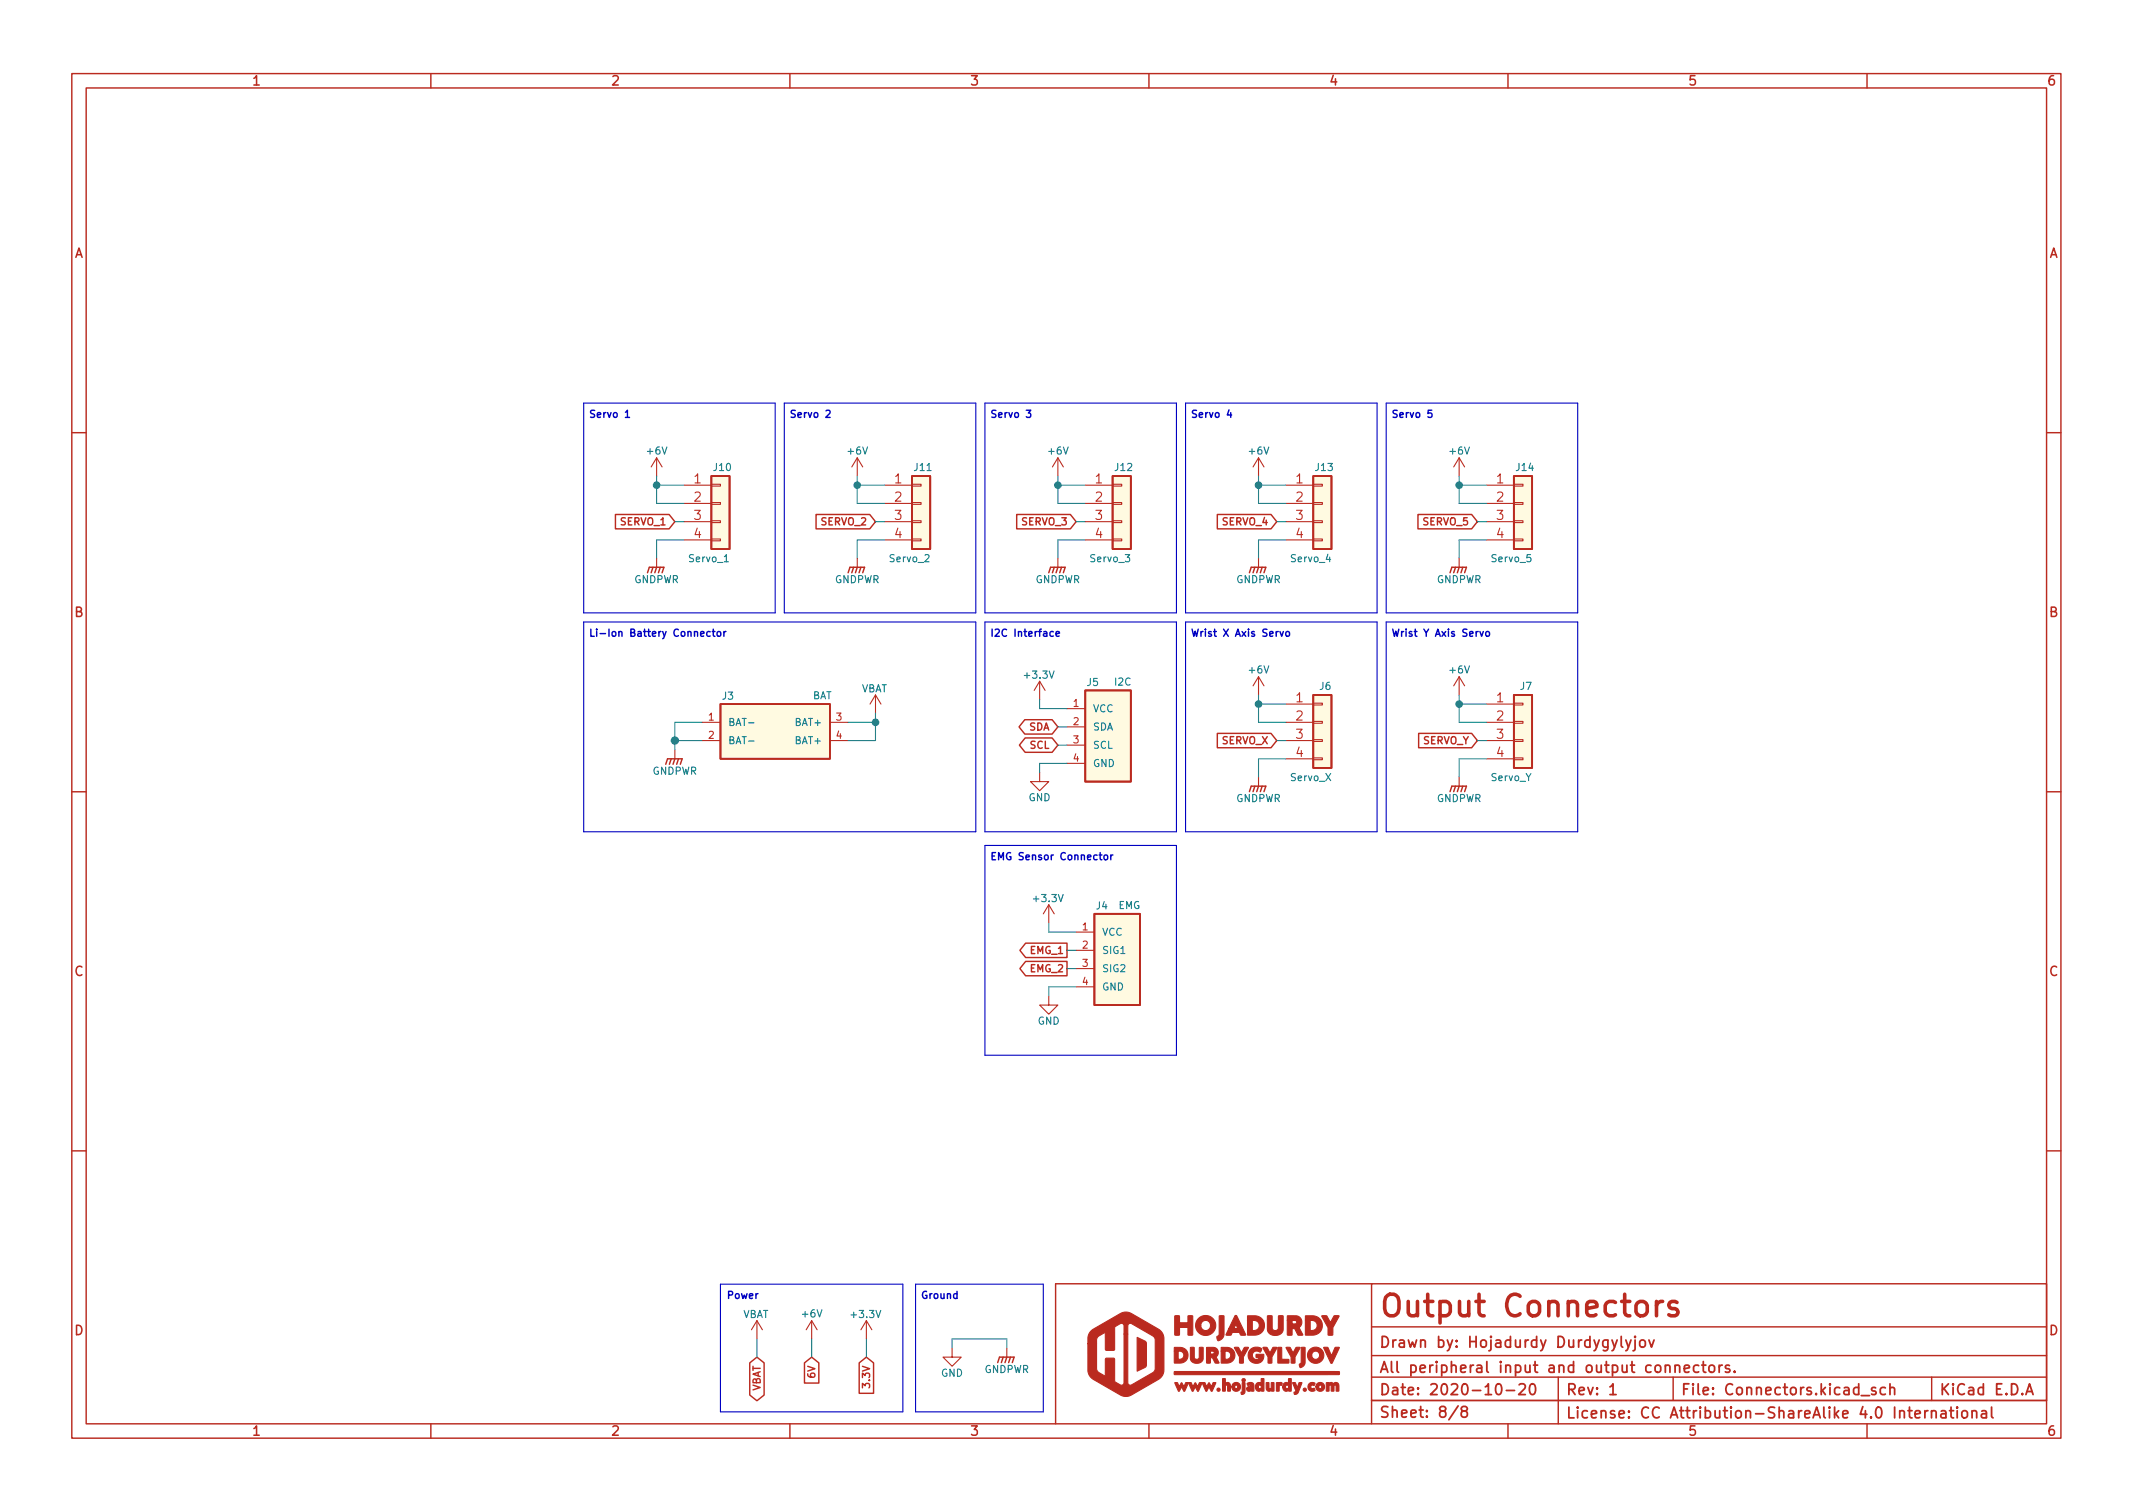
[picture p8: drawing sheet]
<svg xmlns="http://www.w3.org/2000/svg" width="297mm" height="210mm" viewBox="0 0 297 210" stroke-linecap="round" stroke-linejoin="round" font-family="sans-serif">
<g fill="none" stroke="#ba2a1f" stroke-width=".2">
<path d="M10 10.2h277v190.1h-277zM12 12.2h273v186.1h-273zM60 10.2v2M110 10.2v2M160 10.2v2M210 10.2v2M260 10.2v2M10 60.2h2M85.7 71.6h7.5l.8 1-.8 1h-7.5zM90.2 79.8l.2-.8h2.1l-.3 .8M90.9 79l-.2 .8M91.4 79l-.2 .8"/>
<path d="M91.9 79l-.2 .8M113.6 71.6h7.5l.8 1-.8 1h-7.5zM118.1 79.8l.3-.8h2l-.3 .8M118.9 79l-.3 .8M119.4 79l-.3 .8M119.9 79l-.3 .8M141.6 71.6h7.5l.8 1-.8 1h-7.5zM146 79.8l.3-.8h2l-.2 .8M146.8 79l-.2 .8M147.3 79l-.2 .8M147.8 79l-.2 .8M169.5 71.6h7.5l.8 1-.8 1h-7.5z"/>
<path d="M174 79.8l.2-.8h2.1l-.3 .8M174.8 79l-.3 .8M175.3 79l-.3 .8M175.8 79l-.3 .8M197.5 71.6h7.4l.8 1-.8 1h-7.4zM201.9 79.8l.3-.8h2l-.2 .8M202.7 79l-.3 .8M203.2 79l-.3 .8M203.7 79l-.2 .8M285 60.2h2M10 110.2h2M92.7 106.4l.3-.7h2l-.3 .7"/>
<path d="M93.5 105.7l-.3 .7M94 105.7l-.3 .7M94.5 105.7l-.3 .7M142.7 100.2h3.8l.8 1-.8 1h-3.8l-.8-1zM142.8 102.8h3.7l.8 1-.8 1h-3.7l-.8-1zM169.5 102.1h7.5l.8 1-.8 1h-7.5zM174 110.2l.2-.7h2.1l-.3 .7M174.8 109.5l-.3 .7M175.3 109.5l-.3 .7M175.8 109.5l-.3 .7M197.6 102.1h7.3l.8 1-.8 1h-7.3zM201.9 110.2l.3-.7h2l-.2 .7"/>
<path d="M202.7 109.5l-.3 .7M203.2 109.5l-.3 .7M203.7 109.5l-.2 .7M285 110.2h2M142.8 131.3h5.8v2h-5.8l-.8-1zM142.8 133.9h5.8v2h-5.8l-.8-1zM10 160.2h2M191 178.8h94v16.2h-94zM191 178.8h-44v19.5M285 160.2h2M60 198.3v2M104.4 189.8l1-.8 1 .8v4.4l-1 .8-1-.8z"/>
<path d="M110 198.3v2M112 189.8l1-.8 1 .8v2.8h-2zM119.6 189.8l1-.8 1.1 .8v4.2h-2.1zM138.9 189.7l.3-.7h2l-.2 .7M139.7 189l-.3 .7M140.2 189l-.2 .7M140.7 189l-.2 .7M160 198.3v2M191 188.8h94M191 184.8h94M191 195h94M191 191.8h94"/>
<path d="M191 195v3.3M210 198.3v2M217 191.8v6.5M233 191.8v3.2M260 198.3v2M269 191.8v3.2"/>
</g>
<g fill="none" stroke="#ba2a1f" stroke-width=".25">
<path d="M99.1 66.3h2.5v10.1h-2.5zM127 66.3h2.5v10.1h-2.5zM154.9 66.3h2.6v10.1h-2.6zM182.9 66.3h2.5v10.1h-2.5zM210.8 66.3h2.6v10.1h-2.6zM100.3 98h15.3v7.7h-15.3zM151.1 96.1h6.4v12.7h-6.4zM182.9 96.8h2.5v10.1h-2.5zM210.8 96.8h2.6v10.1h-2.6zM152.4 127.2h6.3v12.7h-6.3zM203.1 195.8l-1.3 1.9M203.8 196.5l-.2-.1a.31 .31 0 0 1-.1-.3 .31 .31 0 0 1 .3-.3l.4 .1a.31 .31 0 0 1 .1 .3 .31 .31 0 0 1-.2 .3h-.3l-.3 .3 .1 .4 .2 .1h.3l.2-.3v-.4l-.2-.1"/>
<path d="M208.5 192.8a.36 .36 0 0 1 .6 .2 .77 .77 0 0 1-.5 1.2 1 1 0 0 1-.1-1.4zM209.8 193.6h1.1M211.6 192.8l.2-.1 .5 .1a.41 .41 0 0 1 0 .5l-.8 .9h.9M213.1 192.8a.36 .36 0 0 1 .4-.1 .36 .36 0 0 1 .3 .3 .77 .77 0 0 1-.5 1.2 .91 .91 0 0 1-.2-1.4zM224.2 193.1l.4-.4v1.5M224.2 194.2h.9M224.5 186.6l.3 1M225.2 186.6l-.5 1.3-.2 .2M225.8 186.1v1.3l.2 .2M226.4 186.6l.4 1M227.1 186.6l-.5 1.3-.2 .2M227.7 186.6v1.3l-.1 .1-.2 .1"/>
<path d="M227.7 186.1l-.1 .1h.1h.1l-.1-.1v.1M228.5 186.7a.41 .41 0 0 1 .6 .2v.4a.41 .41 0 0 1-.4 .3 .41 .41 0 0 1-.4-.3v-.4zM229.6 186.6l.4 1 .3-1M231.9 190.2a.37 .37 0 0 1 .7 .1v.8M231.9 190.1v1M233.3 190.2a.37 .37 0 0 1 .6 .1v.8M233.3 190.1v1M234.6 190.6l.7-.2-.1-.2-.4-.1-.2 .2v.7l.2 .1 .4-.1M236.6 190.2l-.5-.1-.3 .3v.4l.2 .2 .1 .1 .5-.1M237 190.1h.6M237.2 189.6v1.3l.1 .1 .3 .1M238.1 190.2a.41 .41 0 0 1 .4-.1 .41 .41 0 0 1 .3 .3v.4a.41 .41 0 0 1-.4 .3 .41 .41 0 0 1-.4-.3z"/>
<path d="M239.4 190.1v1M239.8 190.1l-.2 .1-.2 .2M240.8 190.2l-.3-.1-.2 .2v.2l.5 .2 .1 .1-.1 .2-.1 .1-.4-.1M241.6 190.9v.1v.1l-.1-.1 .1-.1v.2M259.2 194.3h1.1M261.2 193.3l-.4-.1-.2 .2 .1 .2 .5 .2 .1 .1-.1 .2-.1 .1-.5-.1M262.6 193.3l-.5-.1-.3 .3v.4l.2 .2 .1 .1 .5-.1M263.2 193.3a.37 .37 0 0 1 .6 .1v.8M263.2 192.7v1.5M266.7 196.9l.7-.1-.1-.3-.4-.1-.2 .2 .1 .8h.1h.4M268.1 196.4v1M268.5 196.4l-.3 .1-.1 .2"/>
<path d="M269 196.6a.37 .37 0 0 1 .6 0v.8M269 196.4v1M270.3 196.5l.2-.1 .4 .1 .1 .9M271 196.8l-.5 .1a.29 .29 0 0 0-.2 .2 .29 .29 0 0 0 .2 .3h.5M271.5 196.4h.6M271.7 195.9v1.3l.1 .2h.3M272.6 195.9l-.1 .1 .1 .1v-.1v-.1v.2M272.6 196.4v1M273.3 196.5a.41 .41 0 0 1 .7 .2v.4a.41 .41 0 0 1-.4 .3 .41 .41 0 0 1-.4-.3v-.4zM274.6 196.6a.37 .37 0 0 1 .7 0v.8M274.6 196.4v1M276 196.5l.1-.1 .5 .1v.9"/>
<path d="M276.6 196.8l-.5 .1a.29 .29 0 0 0-.2 .2 .29 .29 0 0 0 .2 .3h.5M277.3 195.9v1.3l.3 .2M282.1 194.2l.5-1.5 .5 1.5M282.3 193.8h.7"/>
</g>
<path d="M228.1 181.4a.81 .81 0 0 1 1.3 .4v.8a.81 .81 0 0 1-.8 .6 .81 .81 0 0 1-.8-.6v-.8zM230.7 181.2v2M231.5 181.2a.77 .77 0 0 0-.8 .6M233.5 181.4l-.2-.2h-.5l-.3 .2-.1 .2 .1 .5 1 .3 .2 .2-.2 .5-.2 .1h-.6l-.3-.1" fill="none" stroke="#ba2a1f" stroke-width=".5"/>
<g fill="#ba2a1f" stroke="#ba2a1f" stroke-width=".15">
<path d="M152 185.3l4.1-2.4 .7-.2 .7 .2 3.9 2.2a1.57 1.57 0 0 1 .7 1.5v4.3a2.4 2.4 0 0 1-1.5 1.6l-3.1 1.8-.9 .1-.6-.1-3.7-2.2a1.56 1.56 0 0 1-.8-1.2v-3.8h1.2v3.5l.1 .3 .3 .2 .8 .4v-2.3l.1-.1h1.2v3.2l.7 .5a.37 .37 0 0 0 .4 0 .37 .37 0 0 0 .2-.4v-6.6h.6v6.8a.47 .47 0 0 0 .8 .1l2.6-1.6 .3-.3 .1-4.2-.1-.3-.2-.3-3.1-1.7a.36 .36 0 0 0-.4 .4v1.1h-.6v-1.2a.49 .49 0 0 0-.8-.1l-.5 .3v3.1l-.1 .1h-1l-.2-.1v-2.3l-1 .6-.2 .3v.6h-1.2v-.5a1.58 1.58 0 0 1 .5-1.3z"/>
<path d="M173 192.5h.4v1.3a.32 .32 0 0 1-.2 .3 .32 .32 0 0 1-.4-.1v-.1l.2-.2z"/>
<path d="M180 192.5h.4l.3 .7 .2-.7h.2a.14 .14 0 0 1 .2 .1 .14 .14 0 0 1-.1 .1l-.3 .9a.46 .46 0 0 1-.7 .5 .24 .24 0 0 1 .2-.4z"/>
<path d="M163.6 192.5h.2a.6 .6 0 0 1 .4 .6l.3-.6 .4 .6 .1-.3a.27 .27 0 0 1 .2-.3 .27 .27 0 0 1 .3 .1l-.4 .8a.26 .26 0 0 1-.2 .3l-.4-.6-.1 .3a.29 .29 0 0 1-.3 .3z"/>
<path d="M165.5 192.5h.4l.2 .6 .3-.6 .4 .6 .1-.3a.27 .27 0 0 1 .2-.3 .27 .27 0 0 1 .3 .1l-.4 .8a.25 .25 0 0 1-.2 .3l-.3-.6-.2 .3a.29 .29 0 0 1-.3 .3z"/>
<path d="M167.4 192.5h.2a.61 .61 0 0 1 .4 .6l.3-.6 .4 .6 .1-.3a.27 .27 0 0 1 .2-.3 .27 .27 0 0 1 .3 .1l-.3 .8a.25 .25 0 0 1-.3 .3l-.3-.6-.3 .6a.19 .19 0 0 1-.2 0 .19 .19 0 0 1-.1-.2z"/>
<path d="M171.7 192.7a.61 .61 0 0 1 1 .1 .61 .61 0 0 1-.4 .9 .61 .61 0 0 1-.8-.6h.4a.21 .21 0 0 0 .3 .2 .21 .21 0 0 0 .1-.4 .22 .22 0 0 0-.4 .2h-.4z"/>
<path d="M173.7 192.6a.54 .54 0 0 1 .7-.1 .54 .54 0 0 1 .2 .6v.3a.2 .2 0 0 1-.1 .3 .2 .2 0 0 1-.2-.1l-.1 .1a.34 .34 0 0 1-.4 0 .34 .34 0 0 1-.2-.4l.5 .1 .1-.1v-.1l-.6 .1 .2-.2 .4-.1-.1-.2-.3 .1z"/>
<path d="M175.6 192h.4v1.6l-.1 .1a.17 .17 0 0 1-.2 0 .17 .17 0 0 1-.1-.1 .48 .48 0 0 1-.5 .1 .48 .48 0 0 1-.3-.6h.4a.22 .22 0 0 0 .3 .2 .22 .22 0 0 0 .1-.4 .22 .22 0 0 0-.4 .2h-.4a.48 .48 0 0 1 .3-.5 .48 .48 0 0 1 .5 .1z"/>
<path d="M176.3 192.5h.4v.8l.2 .1 .1-.2v-.7h.4v1.2h-.3v-.2a.44 .44 0 0 1-.6 .1 .44 .44 0 0 1-.2-.5z"/>
<path d="M179.4 192h.4v1.6l-.1 .1a.17 .17 0 0 1-.2 0 .17 .17 0 0 1 0-.1 .48 .48 0 0 1-.6 .1 .48 .48 0 0 1-.3-.6h.4a.22 .22 0 0 0 .3 .2 .22 .22 0 0 0 .1-.4 .22 .22 0 0 0-.4 .2h-.4a.48 .48 0 0 1 .3-.5 .48 .48 0 0 1 .5 .1z"/>
<path d="M182.3 192.7a.45 .45 0 0 1 .4-.3 .45 .45 0 0 1 .4 .3 .21 .21 0 0 1-.1 .2 .21 .21 0 0 1-.3 0 .27 .27 0 0 0-.1 .4 .27 .27 0 0 0 .4 0 .26 .26 0 0 1 .1 .4 .26 .26 0 0 1-.4 0 .63 .63 0 0 1-.5-.4 .63 .63 0 0 1 .1-.6z"/>
<path d="M183.4 192.7a.62 .62 0 0 1 1 .1 .62 .62 0 0 1-.4 .9 .62 .62 0 0 1-.7-.6h.3a.22 .22 0 0 0 .4 .2 .22 .22 0 0 0 0-.4 .22 .22 0 0 0-.4 .1l-.3 .1z"/>
<path d="M170.3 192h.3v.7a.43 .43 0 0 1 .6-.1 .43 .43 0 0 1 .1 .5v.6h-.3v-.7a.17 .17 0 0 0-.3-.1 .17 .17 0 0 0-.1 .2v.6h-.3z"/>
<path d="M177.7 192.6l.4-.1v.2a.23 .23 0 0 1 .3-.2 .23 .23 0 0 1 .2 .3 .23 .23 0 0 1-.4 .1l-.1 .8h-.3z"/>
<path d="M184.7 192.5h.3l.1 .2a.34 .34 0 0 1 .6 0 .48 .48 0 0 1 .6-.1 .48 .48 0 0 1 .2 .6l-.1 .5h-.3v-.6a.17 .17 0 0 0-.1-.2 .17 .17 0 0 0-.2 .1v.7h-.1h-.3v-.7a.16 .16 0 0 0-.2-.1 .16 .16 0 0 0-.1 .2v.5a.2 .2 0 0 1-.2 .1 .2 .2 0 0 1-.2-.1z"/>
<path d="M163.5 191h22.9h.1v.2v.2h-.2h-22.7z"/>
<path d="M181.2 187.6l.6 .1-.1 2.1a.56 .56 0 0 1-.7 .5 .48 .48 0 0 1 .2-.6z"/>
<path d="M184.3 187.6h.6l.5 1.2 .5-1.2h.6l-.8 1.9a.26 .26 0 0 1-.3 .3z"/>
<path d="M165.8 187.6h.3a.17 .17 0 0 1 .2 0 .17 .17 0 0 1 0 .2v1.3a.36 .36 0 0 0 .5 .2 .36 .36 0 0 0 .2-.4v-1.3h.5l.1 1.6a.91 .91 0 0 1-1 .6 .91 .91 0 0 1-.8-.8z"/>
<path d="M174.1 187.9a1.09 1.09 0 0 1 1.6 0 .25 .25 0 0 1-.1 .3 .25 .25 0 0 1-.3 0 .58 .58 0 0 0-.8 .1 .58 .58 0 0 0 .1 .8 .58 .58 0 0 0 .8-.1h-.5l.1-.4h1a1.09 1.09 0 0 1-1.2 1.2 1.09 1.09 0 0 1-.9-1.4z"/>
<path d="M182.4 187.9a1.13 1.13 0 0 1 1.8 .2 1.13 1.13 0 0 1-.7 1.7 1.13 1.13 0 0 1-1.4-1.1h.6a.55 .55 0 0 0 .8 .5 .55 .55 0 0 0 0-.9 .55 .55 0 0 0-.8 .3v.1h-.6l.1-.4z"/>
<path d="M168 187.6h1a.78 .78 0 0 1 .6 .6 .78 .78 0 0 1-.2 .8l.3 .6a.17 .17 0 0 1 0 .2 .17 .17 0 0 1-.2 0h-.3l-.4-.7h-.2v.7h-.6v-1.3h.8a.22 .22 0 0 0 .3-.2 .22 .22 0 0 0-.4-.2h-.1v.4h-.6z"/>
<path d="M171.9 187.6h.6l.4 .8 .4-.8h.3a.16 .16 0 0 1 .3 .1 .15 .15 0 0 1-.1 .2l-.3 .4a1.49 1.49 0 0 0-.3 1.4l-.1 .1h-.5a1.85 1.85 0 0 0-.5-1.7z"/>
<path d="M175.9 187.6h.5l.5 .8 .4-.8h.3a.15 .15 0 0 1 .2 .1 .15 .15 0 0 1-.1 .2l-.2 .4a1.49 1.49 0 0 0-.4 1.4l-.1 .1h-.4a1.85 1.85 0 0 0-.5-1.7z"/>
<path d="M179.1 187.6h.6l.4 .8 .4-.8h.3a.16 .16 0 0 1 .3 .1 .15 .15 0 0 1-.2 .2l-.2 .4a1.49 1.49 0 0 0-.4 1.4v.1h-.5a1.77 1.77 0 0 0-.5-1.7z"/>
<path d="M163.5 187.6h.9a1.11 1.11 0 0 1 1 1.3 1.11 1.11 0 0 1-1.3 .9h-.6v-1.7h.6v1.2h.1a.57 .57 0 0 0 .7-.6 .57 .57 0 0 0-.7-.6h-.7z"/>
<path d="M170.1 187.6h.8a1.11 1.11 0 0 1 1.1 1.3 1.11 1.11 0 0 1-1.4 .9h-.5v-1.7h.5v1.2h.2a.57 .57 0 0 0 .6-.6 .57 .57 0 0 0-.7-.6h-.6z"/>
<path d="M178 187.6h.5v1.7h1v.5h-1.5z"/>
<path d="M169.8 183.2l.7 .1v2.5a.81 .81 0 0 1-.9 .8 .43 .43 0 0 1 .1-.7z"/>
<path d="M166.9 183.6a1.4 1.4 0 0 1 2.2 .3 1.4 1.4 0 0 1-.8 2 1.4 1.4 0 0 1-1.8-1.3h.7a.68 .68 0 0 0 1 .5 .68 .68 0 0 0 .1-1.1 .68 .68 0 0 0-1.1 .5v.1h-.7a1.34 1.34 0 0 1 .4-1z"/>
<path d="M176.5 183.2h.7v1.8a.44 .44 0 0 0 .4 .3 .44 .44 0 0 0 .4-.4v-1.7h.6l.1 2a1.15 1.15 0 0 1-1.2 .8 1.15 1.15 0 0 1-1-.9z"/>
<path d="M163.6 183.2l.7 .1v.9h1.1v-1h.7v2.7h-.7v-1.1h-1.1v1.1h-.7z"/>
<path d="M172 183.2a.28 .28 0 0 1 .4 .3l1 2.2a.16 .16 0 0 1 .1 .2 .16 .16 0 0 1-.3 0h-.4l-.2-.4h-1l-.2 .4h-.5a.14 .14 0 0 1-.2-.1 .14 .14 0 0 1 .1-.1l.3-.7h1.3l-.3-.6-.3 .6h-.7z"/>
<path d="M179.3 183.2h.9a.91 .91 0 0 1 1 .5 .91 .91 0 0 1-.3 1.1l.4 .9a.13 .13 0 0 1 .1 .1 .13 .13 0 0 1-.1 .1h-.6l-.4-.9h-.4v.9h-.6v-2h.6v.4h.3a.26 .26 0 0 0 .4-.1 .26 .26 0 0 0-.3-.3h-1z"/>
<path d="M184.1 183.2h.7l.5 1 .5-1h.5a.13 .13 0 0 1 .2 .1 .13 .13 0 0 1-.1 .1l-.3 .6a1.93 1.93 0 0 0-.5 1.8l-.1 .1h-.5a2.2 2.2 0 0 0-.6-2z"/>
<path d="M173.7 183.2h1.2a1.38 1.38 0 0 1 1.2 1.7 1.38 1.38 0 0 1-1.8 1h-.6v-2h.7v1.4a.75 .75 0 0 0 1-.8 .7 .7 0 0 0-.8-.6h-.9z"/>
<path d="M181.8 183.2h1.1a1.38 1.38 0 0 1 1.2 1.7 1.38 1.38 0 0 1-1.7 1h-.6v-2h.7v1.4a.75 .75 0 0 0 .9-.8 .71 .71 0 0 0-.7-.6h-.9z"/>
<path d="M158.4 186.2l1.2 .6 .1 .8-.1 2.6-.1 .2-1.1 .5z"/>
<circle cx="169.7" cy="193.5" r=".22"/>
<circle cx="181.7" cy="193.5" r=".22"/>
<circle cx="173.2" cy="192.2" r=".23"/>
</g>
<g fill="none" stroke="#ba2a1f" stroke-width=".15">
<path d="M91.4 63.7v2.6M91.4 77.7v1.3M91.4 63.7l-.7 1.3M91.4 63.7l.8 1.3M95.2 67.6h3.9M95.2 70.1h3.9M95.2 72.6h3.9M95.2 75.2h3.9M99.1 75.1h1.2v.2h-1.2zM99.1 72.5h1.2v.3h-1.2zM99.1 67.4h1.2v.3h-1.2zM99.1 70h1.2v.2h-1.2z"/>
<path d="M119.4 63.7v2.6M119.4 77.7v1.3M119.4 63.7l-.8 1.3M119.4 63.7l.7 1.3M123.2 67.6h3.8M123.2 70.1h3.8M123.2 72.6h3.8M123.2 75.2h3.8M127 75.1h1.3v.2h-1.3zM127 72.5h1.3v.3h-1.3zM127 67.4h1.3v.3h-1.3zM127 70h1.3v.2h-1.3z"/>
<path d="M147.3 63.7v2.6M147.3 77.7v1.3M147.3 63.7l-.7 1.3M147.3 63.7l.8 1.3M151.1 67.6h3.8M151.1 70.1h3.8M151.1 72.6h3.8M151.1 75.2h3.8M154.9 75.1h1.3v.2h-1.3zM154.9 72.5h1.3v.3h-1.3zM154.9 67.4h1.3v.3h-1.3zM154.9 70h1.3v.2h-1.3z"/>
<path d="M175.3 63.7v2.6M175.3 77.7v1.3M175.3 63.7l-.8 1.3M175.3 63.7l.7 1.3M179.1 67.6h3.8M179.1 70.1h3.8M179.1 72.6h3.8M179.1 75.2h3.8M182.9 75.1h1.2v.2h-1.2zM182.9 72.5h1.2v.3h-1.2zM182.9 67.4h1.2v.3h-1.2zM182.9 70h1.2v.2h-1.2z"/>
<path d="M203.2 63.7v2.6M203.2 77.7v1.3M203.2 63.7l-.8 1.3M203.2 63.7l.8 1.3M207 67.6h3.8M207 70.1h3.8M207 72.6h3.8M207 75.2h3.8M210.8 75.1h1.3v.2h-1.3zM210.8 72.5h1.3v.3h-1.3zM210.8 67.4h1.3v.3h-1.3zM210.8 70h1.3v.2h-1.3z"/>
<path d="M121.9 96.8l-.7 1.2M121.9 96.8v2.5M121.9 96.8l.8 1.2M144.8 94.9l-.8 1.2M144.8 94.9v2.5M144.8 94.9l.7 1.2M148.6 98.7h2.5M175.3 94.2v2.6M175.3 94.2l-.8 1.3M175.3 94.2l.7 1.3M179.1 98h3.8M182.9 97.9h1.2v.3h-1.2z"/>
<path d="M203.2 94.2v2.6M203.2 94.2l-.8 1.3M203.2 94.2l.8 1.3M207 98h3.8M210.8 97.9h1.3v.3h-1.3zM94 104.4v1.3M97.8 100.6h2.5M97.8 103.1h2.5M115.6 100.6h2.5M115.6 103.1h2.5M144.8 107.6v1.2h1.2l-1.2 1.3-1.3-1.3h1.3M148.6 101.2h2.5"/>
<path d="M148.6 103.8h2.5M148.6 106.3h2.5M175.3 108.2v1.3M179.1 100.6h3.8M179.1 103.1h3.8M179.1 105.7h3.8M182.9 105.5h1.2v.3h-1.2zM182.9 103h1.2v.2h-1.2zM182.9 100.5h1.2v.2h-1.2zM203.2 108.2v1.3M207 100.6h3.8M207 103.1h3.8"/>
<path d="M207 105.7h3.8M210.8 105.5h1.3v.3h-1.3zM210.8 103h1.3v.2h-1.3zM210.8 100.5h1.3v.2h-1.3zM146 138.7v1.2h1.3l-1.3 1.3-1.2-1.3h1.2M146 126l-.7 1.2M146 126v2.5M146 126l.8 1.2M149.9 129.8h2.5M149.9 132.3h2.5M149.9 134.9h2.5M149.9 137.4h2.5"/>
<path d="M105.4 183.9l-.8 1.3M105.4 183.9v2.5M105.4 183.9l.8 1.3M113 183.9l-.7 1.3M113 183.9v2.5M113 183.9l.8 1.3M120.6 183.9l-.7 1.3M120.6 183.9v2.5M120.6 183.9l.8 1.3M132.6 187.7v1.3h1.3l-1.3 1.2-1.3-1.2h1.3M140.2 187.7v1.3"/>
</g>
<g fill="#fffae1" stroke="#fffae1" stroke-width=".14">
<path d="M152.4 127.2h6.3v12.7h-6.3z"/>
<path d="M154.9 66.3h2.6v10.1h-2.6z"/>
<path d="M151.1 96.1h6.4v12.7h-6.4z"/>
<path d="M127 66.3h2.5v10.1h-2.5z"/>
<path d="M182.9 66.3h2.5v10.1h-2.5z"/>
<path d="M182.9 96.8h2.5v10.1h-2.5z"/>
<path d="M210.8 96.8h2.6v10.1h-2.6z"/>
<path d="M210.8 66.3h2.6v10.1h-2.6z"/>
<path d="M99.1 66.3h2.5v10.1h-2.5z"/>
<path d="M100.3 98h15.3v7.7h-15.3z"/>
</g>
<path d="M100.9 78.2h.5M104.3 100.6h.7M104.3 103.2h.7" fill="none" stroke="#008484" stroke-width=".15"/>
<g fill="none" stroke="#0000c2" stroke-width=".2">
<path d="M87.1 57.4l.3-.3v1M87.1 58.1h.6M115 57.2l.4-.1 .2 .3-.6 .7h.6M142.9 57.1h.6l-.3 .4 .3 .1v.4l-.1 .1-.5-.1M171.2 57.1l-.3 .7h.6M171.4 57.5v.6M199.4 57.1h-.5v.5l.1-.1h.3l.1 .2v.3l-.2 .1-.3-.1M98.9 88l-.3-.1-.2 .2 .1 .5h.4M99.2 87.9h.4M99.3 87.6v.9l.3 .1M99.9 88l.1-.1 .3 .1 .1 .4-.1 .2h-.3l-.1-.1zM100.8 87.9v.7"/>
<path d="M101.1 87.9l-.3 .2M146.7 88l-.3-.1-.2 .2 .1 .5h.4M147.1 88.3l.4-.1v-.2l-.3-.1-.1 .2v.5h.4M178.2 87.9l.3 .7 .2-.7M179.1 88l.1-.1 .3 .1 .1 .4-.1 .2h-.3l-.1-.1zM206.1 87.9l.2 .7 .3-.7M206.9 88l.2-.1 .3 .1v.4l-.1 .2h-.2l-.2-.1zM153.8 119.1l.1-.1 .3 .1 .1 .4-.1 .2h-.3l-.1-.1zM154.7 119v.7M155 119l-.3 .2"/>
</g>
<path d="M81.3 56.1h26.6v29.2h-26.6zM109.2 56.1h26.7v29.2h-26.7zM137.2 56.1h26.6v29.2h-26.6zM165.1 56.1h26.7v29.2h-26.7zM193 56.1h26.7v29.2h-26.7zM81.3 86.6h54.6v29.2h-54.6zM137.2 86.6h26.6v29.2h-26.6zM165.1 86.6h26.7v29.2h-26.7zM193 86.6h26.7v29.2h-26.7zM137.2 117.7h26.6v29.2h-26.6zM100.3 178.8h25.4v17.8h-25.4zM127.5 178.8h17.8v17.8h-17.8z" fill="none" stroke="#0000c2" stroke-width=".15"/>
<g fill="none" stroke="#437584" stroke-width=".15">
<path d="M91.4 66.3v3.8h3.8M91.4 67.6h3.8M94 72.6h1.2M95.2 75.2h-3.8v2.5M119.4 66.3v3.8h3.8M119.4 67.6h3.8M121.9 72.6h1.3M123.2 75.2h-3.8v2.5M147.3 66.3v3.8h3.8M147.3 67.6h3.8M149.9 72.6h1.2M151.1 75.2h-3.8v2.5"/>
<path d="M175.3 66.3v3.8h3.8M175.3 67.6h3.8M177.8 72.6h1.3M179.1 75.2h-3.8v2.5M203.2 66.3v3.8h3.8M203.2 67.6h3.8M205.7 72.6h1.3M207 75.2h-3.8v2.5M121.9 99.3v3.8h-3.8M144.8 97.4v1.3h3.8M175.3 96.8v3.8h3.8M175.3 98h3.8"/>
<path d="M203.2 96.8v3.8h3.8M203.2 98h3.8M94 103.1h3.8M97.8 100.6h-3.8v3.8M118.1 100.6h3.8M147.3 103.8h1.3M147.3 101.2h1.3M148.6 106.3h-3.8v1.3M177.8 103.1h1.3M179.1 105.7h-3.8v2.5M205.7 103.1h1.3M207 105.7h-3.8v2.5"/>
<path d="M146 128.5v1.3h3.9M148.6 132.3h1.3M148.6 134.9h1.3M149.9 137.4h-3.9v1.3M105.4 186.4v2.6M113 186.4v2.6M120.6 186.4v2.6M132.6 187.7v-1.3h7.6v1.3"/>
</g>
<g fill="#437584" stroke="#437584" stroke-width=".15">
<circle cx="94" cy="103.1" r=".51"/>
<circle cx="121.9" cy="100.6" r=".46"/>
<circle cx="91.4" cy="67.6" r=".46"/>
<circle cx="119.4" cy="67.6" r=".46"/>
<circle cx="175.3" cy="98" r=".46"/>
<circle cx="203.2" cy="98" r=".46"/>
<circle cx="175.3" cy="67.6" r=".46"/>
<circle cx="203.2" cy="67.6" r=".46"/>
<circle cx="147.3" cy="67.6" r=".46"/>
</g>
<text font-size="4.2" fill="#ba2a1f" x="192" y="183.4">Output Connectors</text>
<g font-size="2.1" fill="#ba2a1f">
<text x="192" y="187.7">Drawn by: Hojadurdy Durdygylyjov</text>
<text x="192" y="191.2">All peripheral input and output connectors.</text>
<text x="192" y="194.3">Date: 2020-10-20</text>
<text x="192" y="197.4">Sheet: 8/8</text>
<text x="218" y="194.3">Rev: 1</text>
<text x="218" y="197.5">License: CC Attribution-ShareAlike 4.0 International</text>
<text x="234" y="194.3">File: Connectors.kicad_sch</text>
<text x="270" y="194.3">KiCad E.D.A</text>
</g>
<g font-size="1.8" fill="#ba2a1f">
<text x="35" y="11.9">1</text>
<text x="85" y="11.9">2</text>
<text x="135" y="11.9">3</text>
<text x="185" y="11.9">4</text>
<text x="235" y="11.9">5</text>
<text x="285" y="11.9">6</text>
<text x="10.3" y="35.9">A</text>
<text x="285.3" y="35.9">A</text>
<text x="96.7" y="67.3">1</text>
<text x="96.7" y="69.8">2</text>
<text x="124.6" y="67.3">1</text>
<text x="124.6" y="69.8">2</text>
<text x="152.5" y="67.3">1</text>
<text x="152.5" y="69.8">2</text>
<text x="180.5" y="67.3">1</text>
<text x="180.5" y="69.8">2</text>
<text x="208.4" y="67.3">1</text>
<text x="208.4" y="69.8">2</text>
<text x="96.7" y="72.4">3</text>
<text x="96.7" y="74.9">4</text>
<text x="124.6" y="72.4">3</text>
<text x="124.6" y="74.9">4</text>
<text x="152.5" y="72.4">3</text>
<text x="152.5" y="74.9">4</text>
<text x="180.5" y="72.4">3</text>
<text x="180.5" y="74.9">4</text>
<text x="208.4" y="72.4">3</text>
<text x="208.4" y="74.9">4</text>
<text x="10.3" y="85.9">B</text>
<text x="285.3" y="85.9">B</text>
<text x="180.5" y="97.8">1</text>
<text x="180.5" y="100.3">2</text>
<text x="208.4" y="97.8">1</text>
<text x="208.4" y="100.3">2</text>
<text x="180.5" y="102.9">3</text>
<text x="180.5" y="105.4">4</text>
<text x="208.4" y="102.9">3</text>
<text x="208.4" y="105.4">4</text>
<text x="10.3" y="135.9">C</text>
<text x="285.3" y="135.9">C</text>
<text x="10.3" y="185.9">D</text>
<text x="285.3" y="185.9">D</text>
<text x="35" y="199.9">1</text>
<text x="85" y="199.9">2</text>
<text x="135" y="199.9">3</text>
<text x="185" y="199.9">4</text>
<text x="235" y="199.9">5</text>
<text x="285" y="199.9">6</text>
</g>
<g font-size="1.4" fill="#0000c2">
<text x="81.9" y="58.2">Servo 1</text>
<text x="109.9" y="58.2">Servo 2</text>
<text x="137.8" y="58.2">Servo 3</text>
<text x="165.7" y="58.2">Servo 4</text>
<text x="193.7" y="58.2">Servo 5</text>
<text x="81.9" y="88.6">Li-Ion Battery Connector</text>
<text x="137.8" y="88.6">I2C Interface</text>
<text x="165.7" y="88.6">Wrist X Axis Servo</text>
<text x="193.7" y="88.6">Wrist Y Axis Servo</text>
<text x="137.8" y="119.8">EMG Sensor Connector</text>
<text x="101.1" y="180.9">Power</text>
<text x="128.1" y="180.9">Ground</text>
</g>
<g font-size="1.4" fill="#008484">
<text x="90.2" y="63.3">+6V</text>
<text x="99.4" y="65.6">J10</text>
<text x="118.1" y="63.3">+6V</text>
<text x="127.4" y="65.6">J11</text>
<text x="146.1" y="63.3">+6V</text>
<text x="155.3" y="65.6">J12</text>
<text x="174" y="63.3">+6V</text>
<text x="183.2" y="65.6">J13</text>
<text x="201.9" y="63.3">+6V</text>
<text x="211.2" y="65.6">J14</text>
<text x="88.3" y="81.2">GNDPWR</text>
<text x="96" y="78.3">Servo_1</text>
<text x="116.2" y="81.2">GNDPWR</text>
<text x="124" y="78.3">Servo_2</text>
<text x="144.1" y="81.2">GNDPWR</text>
<text x="151.9" y="78.3">Servo_3</text>
<text x="172.1" y="81.2">GNDPWR</text>
<text x="179.8" y="78.3">Servo_4</text>
<text x="200" y="81.2">GNDPWR</text>
<text x="207.8" y="78.3">Servo_5</text>
<text x="142.8" y="94.5">+3.3V</text>
<text x="151.4" y="95.5">J5</text>
<text x="155.3" y="95.5">I2C</text>
<text x="174" y="93.8">+6V</text>
<text x="201.9" y="93.8">+6V</text>
<text x="100.6" y="97.4">J3</text>
<text x="101.3" y="101.1">BAT-</text>
<text x="110.9" y="101.1">BAT+</text>
<text x="113.1" y="97.4">BAT</text>
<text x="119.9" y="96.4">VBAT</text>
<text x="152.1" y="99.2">VCC</text>
<text x="152.1" y="101.7">SDA</text>
<text x="183.8" y="96.1">J6</text>
<text x="211.7" y="96.1">J7</text>
<text x="90.8" y="107.9">GNDPWR</text>
<text x="101.3" y="103.6">BAT-</text>
<text x="110.9" y="103.6">BAT+</text>
<text x="152.1" y="104.2">SCL</text>
<text x="152.1" y="106.8">GND</text>
<text x="143.2" y="111.6">GND</text>
<text x="172.1" y="111.7">GNDPWR</text>
<text x="179.8" y="108.8">Servo_X</text>
<text x="200" y="111.7">GNDPWR</text>
<text x="207.7" y="108.8">Servo_Y</text>
<text x="144.1" y="125.6">+3.3V</text>
<text x="152.7" y="126.6">J4</text>
<text x="153.4" y="130.3">VCC</text>
<text x="155.7" y="126.6">EMG</text>
<text x="153.4" y="132.8">SIG1</text>
<text x="153.4" y="135.4">SIG2</text>
<text x="153.4" y="137.9">GND</text>
<text x="144.5" y="142.7">GND</text>
<text x="103.4" y="183.5">VBAT</text>
<text x="111.8" y="183.4">+6V</text>
<text x="118.7" y="183.5">+3.3V</text>
<text x="131" y="191.7">GND</text>
<text x="137" y="191.2">GNDPWR</text>
</g>
<g font-size="1.4" fill="#ba2a1f">
<text x="86.5" y="73.1">SERVO_1</text>
<text x="114.4" y="73.1">SERVO_2</text>
<text x="142.4" y="73.1">SERVO_3</text>
<text x="170.3" y="73.1">SERVO_4</text>
<text x="198.3" y="73.1">SERVO_5</text>
<text x="98.7" y="100.3">1</text>
<text x="116.5" y="100.3">3</text>
<text x="143.3" y="101.7">SDA</text>
<text x="149.5" y="101">2</text>
<text x="149.5" y="98.4">1</text>
<text x="98.7" y="102.9">2</text>
<text x="116.5" y="102.9">4</text>
<text x="143.5" y="104.3">SCL</text>
<text x="149.5" y="103.5">3</text>
<text x="149.5" y="106">4</text>
<text x="170.2" y="103.6">SERVO_X</text>
<text x="198.1" y="103.6">SERVO_Y</text>
<text x="150.7" y="129.5">1</text>
<text x="143.6" y="132.8">EMG_1</text>
<text x="143.6" y="135.4">EMG_2</text>
<text x="150.7" y="132.1">2</text>
<text x="150.7" y="134.6">3</text>
<text x="150.7" y="137.2">4</text>
<text x="113.5" y="191.7" transform="rotate(-90 113.5 191.7)">6V</text>
<text x="105.9" y="193.8" transform="rotate(-90 105.9 193.8)">VBAT</text>
<text x="121.2" y="192.9" transform="rotate(-90 121.2 192.9)">3.3V</text>
</g>
</svg>
